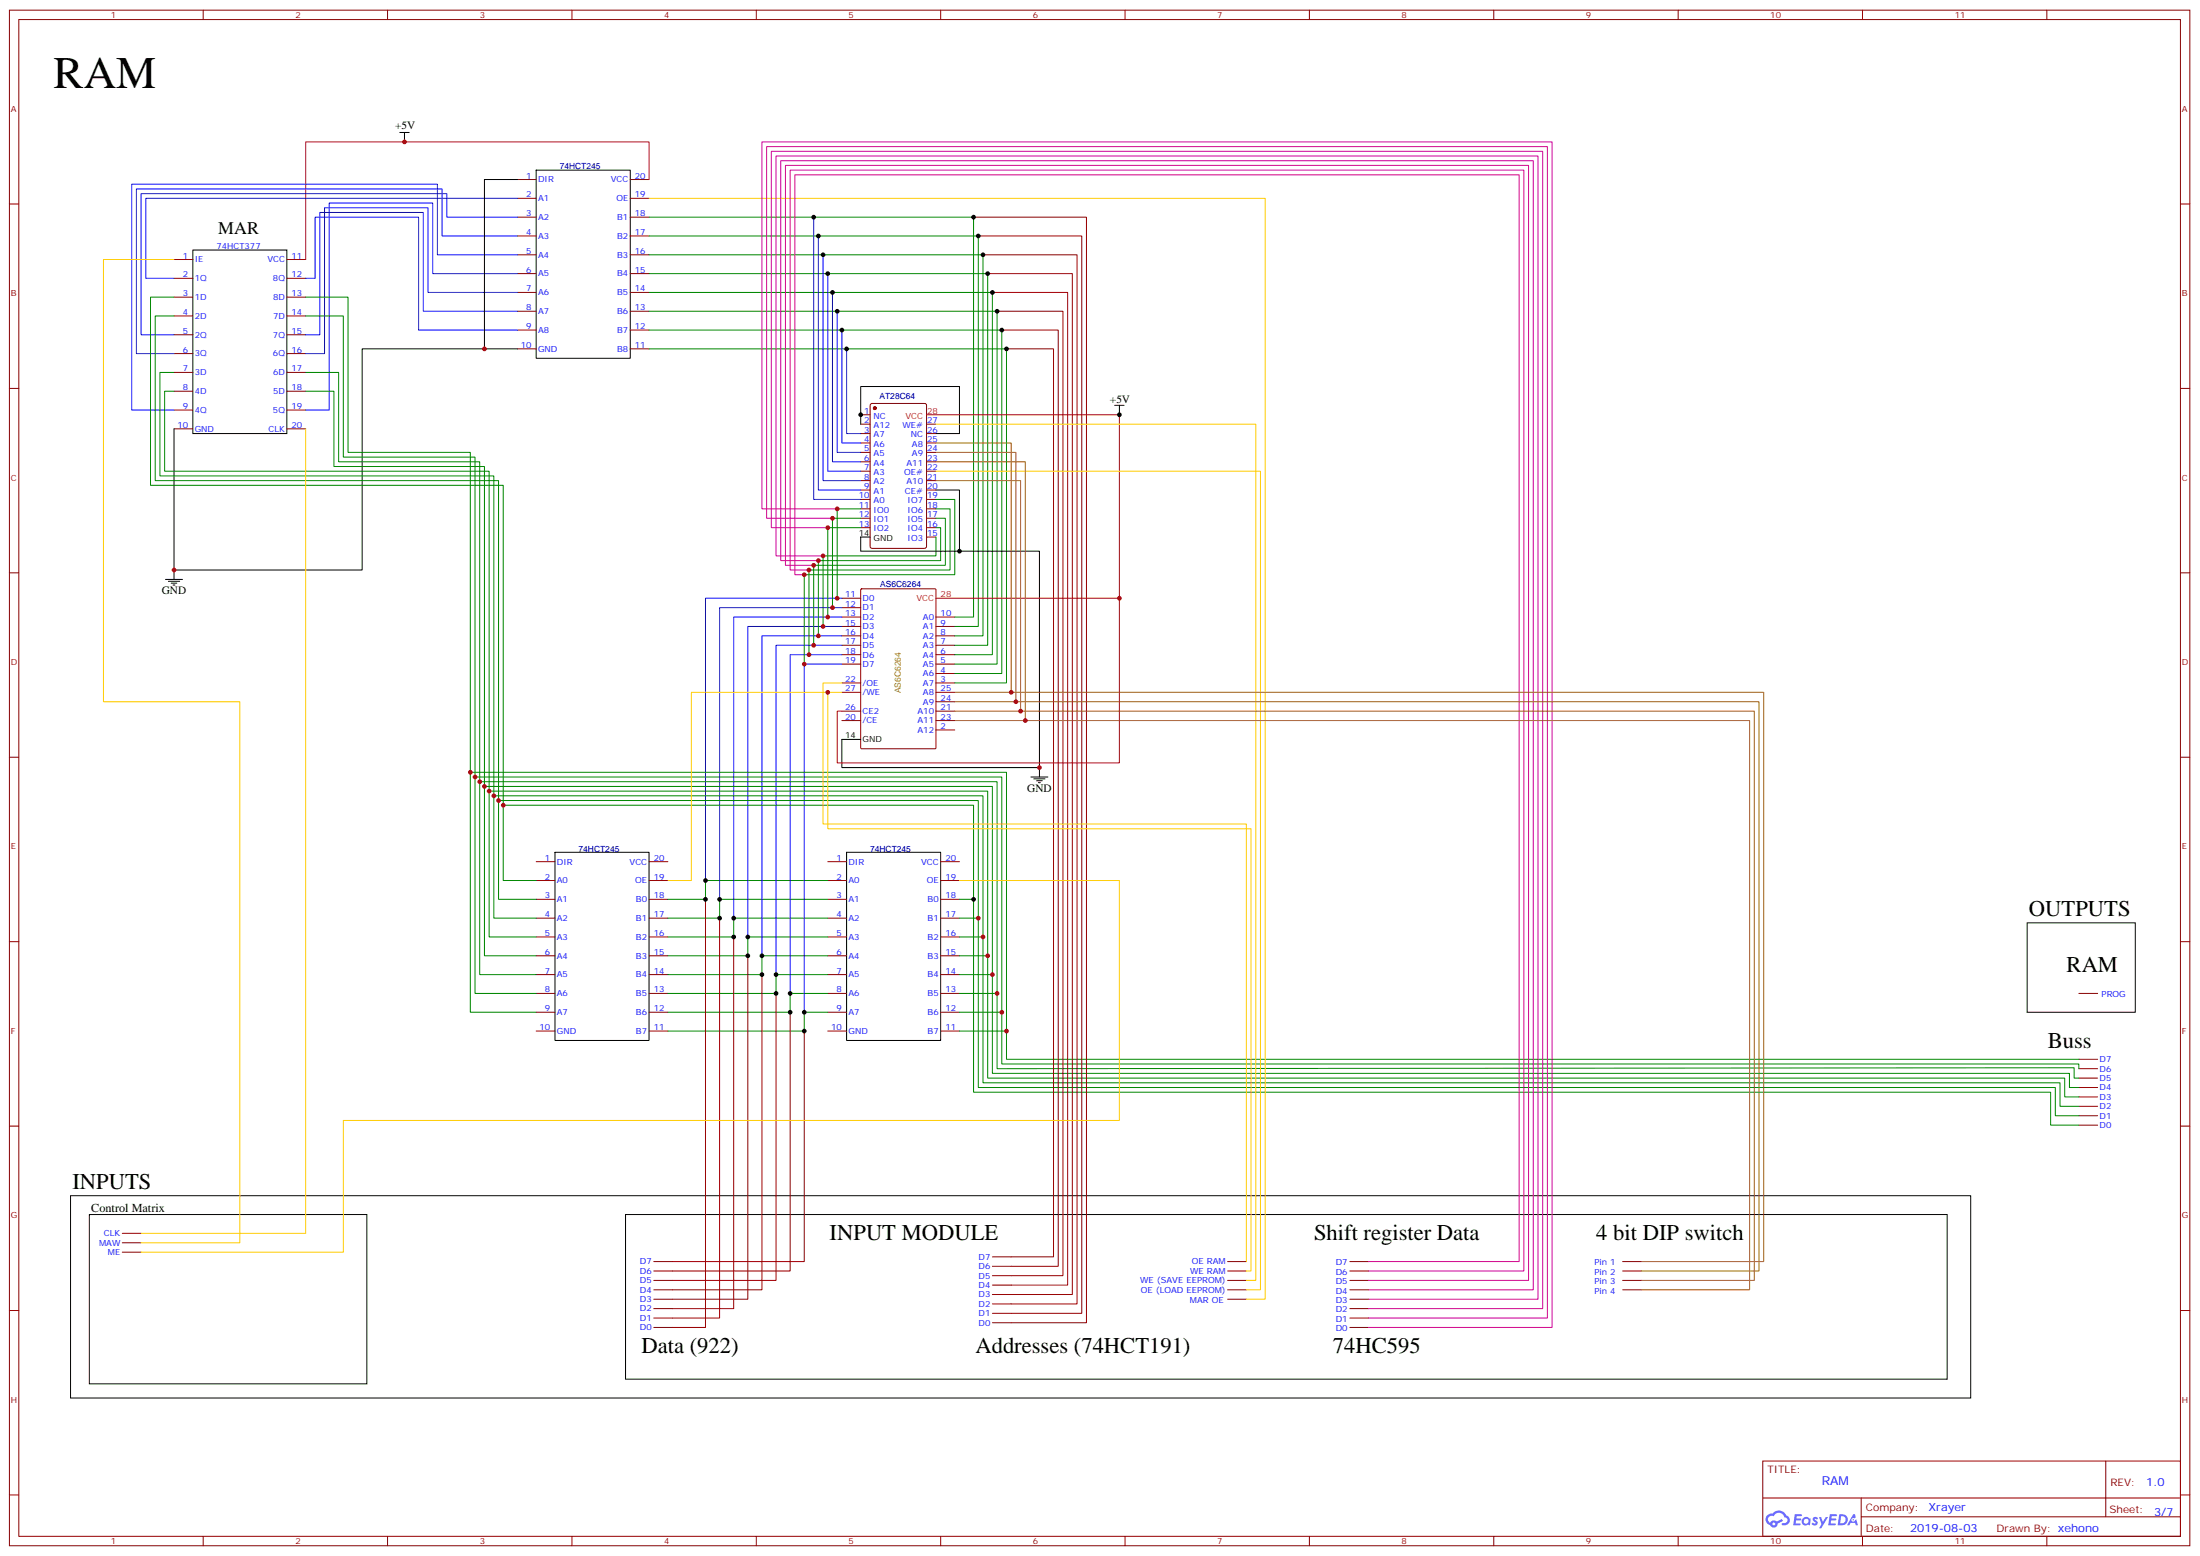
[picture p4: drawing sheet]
<svg xmlns="http://www.w3.org/2000/svg" width="825mm" height="583mm" viewBox="0 0 825 583" stroke-linecap="round" stroke-linejoin="round" font-family="sans-serif">
<path d="M760.2 346h40.6v33.5h-40.6zM26.5 448.3h712.6v75.9h-712.6zM33.5 455.4h104.1v63.5h-104.1zM234.6 455.4h495.6v61.7h-495.6z" fill="none" stroke="#000" stroke-width=".38"/>
<g fill="none" stroke="#870000" stroke-width=".38">
<path d="M3.5 3.8h817.8v575.7h-817.8zM7.1 7.3h810.6v568.7h-810.6zM76.2 3.8v3.5M145.3 3.8v3.5M214.5 3.8v3.5M283.6 3.8v3.5M352.8 3.8v3.5M421.9 3.8v3.5M491.1 3.8v3.5M560.2 3.8v3.5M629.4 3.8v3.5M698.5 3.8v3.5"/>
<path d="M767.6 3.8v3.5M3.5 76.5h3.6M817.7 76.5h3.6M3.5 145.6h3.6M817.7 145.6h3.6M3.5 214.8h3.6M817.7 214.8h3.6M3.5 283.9h3.6M817.7 283.9h3.6M3.5 353.1h3.6M817.7 353.1h3.6M3.5 422.2h3.6"/>
<path d="M817.7 422.2h3.6M3.5 491.3h3.6M817.7 491.3h3.6M661.1 547.8h156.6v28.2h-156.6zM789.7 547.8v20.9M3.5 560.5h3.6M76.2 576v3.5M145.3 576v3.5M214.5 576v3.5M283.6 576v3.5M352.8 576v3.5M421.9 576v3.5"/>
<path d="M491.1 576v3.5M560.2 576v3.5M629.4 576v3.5M661.1 561.6h156.5M698 568.7h119.6M698 561.6v14.2M698.5 576v3.5M767.6 576v3.5M817.7 560.5h3.6"/>
</g>
<g fill="#5487ff">
<path d="M680.1 569a1.22 1.22 0 0 1 1.7 .2l-.4 .6a.47 .47 0 0 0-.3-.4 .47 .47 0 0 0-.5 .2l.1 .2a1.14 1.14 0 0 1 .8 1.8 1.14 1.14 0 0 1-1.9 0l-.2-.2 .5-.6 .7 .5a.29 .29 0 0 0 .3-.3 .29 .29 0 0 0-.2-.3l-.2-.2a.95 .95 0 0 1-.4-1.5z"/>
<path d="M673.1 567.7l2.7 .2-.2 .5-1.8 .1-.1 .8h1.5l.3 .4-.3 .4h-1.6l-.2 1.1h1.7v.6l-2.6 .1z"/>
<path d="M686.2 567.7l2.7 .2-.1 .5-1.8 .1-.2 .8h1.6l.3 .4-.4 .4-1.6-.1-.1 1.2h1.7v.6l-2.6 .1z"/>
<path d="M695 567.7h.7l.3 1.3-.6 .3a.69 .69 0 0 0-1 .3 .69 .69 0 0 0 .4 .9 .69 .69 0 0 0 .9-.6l.5-.2 .6 2.2h-.8l-.2-.9h-1.8l-.5 .9h-.8z"/>
<path d="M682.2 568.8h.8l.6 1.8 1.1-1.8h.9l-2.6 4.2h-.8l.9-1.5z"/>
<path d="M689.8 567.7l-.6 4.2h1.3a2.11 2.11 0 0 0 2.5-2.1 2.11 2.11 0 0 0-2.5-2.1zM690.5 568.5a1.43 1.43 0 0 1 1.6 1.6 1.43 1.43 0 0 1-2 1.1z"/>
<path d="M676.1 569.3a1.54 1.54 0 0 0-.1 2.2 1.54 1.54 0 0 0 2.2 .1l.6 .3 .3-2.3-.6-.4a1.5 1.5 0 0 0-2.4 .1zM676.4 570.3a.94 .94 0 0 1 1.8 0 .94 .94 0 0 1-1.8 0z"/>
<path d="M662.8 568.1a2.18 2.18 0 0 0 1.1 3.7 1.44 1.44 0 0 0 1.6 .9 1.44 1.44 0 0 0 1.2-1.4l2-1.1-.5-.7-1.9 1a1.47 1.47 0 0 0-2.4 .4 1.39 1.39 0 0 1-.7-1.9 1.39 1.39 0 0 1 2-.5 2.12 2.12 0 0 1 2.2-1.3 2.12 2.12 0 0 1 1.9 1.7 1.14 1.14 0 0 1 1.1 1.4 1.14 1.14 0 0 1-1.7 .7 .43 .43 0 0 0-.5 .4 .43 .43 0 0 0 .4 .5 1.98 1.98 0 0 0 2.5-1.2 1.98 1.98 0 0 0-1.2-2.6 3.1 3.1 0 0 0-5.3-.6l-.9 .1zM664.7 571.4a.55 .55 0 0 1 1.1 0 .55 .55 0 0 1-1.1 0z"/>
<circle cx="695" cy="569.8" r=".26"/>
</g>
<g fill="none" stroke="#870000" stroke-width=".38">
<path d="M194 67.3h7.1M194 74.4h7.1M236.4 67.3h7M236.4 74.4h7M65.3 97.3h7M107.6 97.3h7.1M194 81.4h7.1M194 88.5h7.1M194 95.5h7.1M236.4 81.4h7M236.4 88.5h7M236.4 95.5h7"/>
<path d="M65.3 104.4h7M65.3 111.4h7M65.3 118.5h7M107.6 104.4h7.1M107.6 111.4h7.1M107.6 118.5h7.1M194 102.6h7.1M194 109.6h7.1M194 116.7h7.1M236.4 102.6h7M236.4 109.6h7M236.4 116.7h7"/>
<path d="M65.3 125.5h7M65.3 132.6h7M65.3 139.6h7M107.6 125.5h7.1M107.6 132.6h7.1M107.6 139.6h7.1M194 123.8h7.1M194 130.8h7.1M236.4 123.8h7M236.4 130.8h7M65.3 146.7h7M65.3 153.7h7"/>
<path d="M107.6 146.7h7.1M107.6 153.7h7.1M322.8 155.5h3.5M322.8 159h3.5M326.6 151.5l.4-.2h19.8l.6 .4 .1 53.2-.5 .6-20 .1-.6-.5-.1-53.1zM347.5 159h3.5M65.3 160.8h7M107.6 160.8h7.1M322.8 162.6h3.5M322.8 166.1h3.5M322.8 169.6h3.5M322.8 173.1h3.5"/>
<path d="M322.8 176.7h3.5M347.5 162.6h3.5M347.5 166.1h3.5M347.5 169.6h3.5M347.5 173.1h3.5M347.5 176.7h3.5M322.8 180.2h3.5M322.8 183.7h3.5M322.8 187.3h3.5M322.8 190.8h3.5M322.8 194.3h3.5M322.8 197.8h3.5"/>
<path d="M347.5 180.2h3.5M347.5 183.7h3.5M347.5 187.3h3.5M347.5 190.8h3.5M347.5 194.3h3.5M347.5 197.8h3.5M347.5 201.4h3.5M315.7 238.4h7.1M315.7 234.9h7.1M315.7 231.4h7.1M315.7 224.3h7.1M315.7 227.8h7.1"/>
<path d="M322.8 220.9h28.2v59.5l-.2 .3h-27.7l-.3-.2zM351 238.4h7.1M351 234.9h7.1M351 231.4h7.1M315.7 256h7.1M315.7 249h7.1M315.7 245.5h7.1M315.7 241.9h7.1M315.7 259.6h7.1M351 256h7.1M351 252.5h7.1M351 249h7.1"/>
<path d="M351 245.5h7.1M351 241.9h7.1M351 259.6h7.1M315.7 270.2h7.1M315.7 266.6h7.1M351 273.7h7.1M351 270.2h7.1M351 266.6h7.1M351 263.1h7.1M201.1 323.1h7M201.1 330.1h7M201.1 337.2h7"/>
<path d="M243.4 323.1h7.1M243.4 330.1h7.1M243.4 337.2h7.1M310.4 323.1h7.1M310.4 330.1h7.1M310.4 337.2h7.1M352.8 323.1h7M352.8 330.1h7M352.8 337.2h7M201.1 344.2h7M201.1 351.3h7M201.1 358.4h7"/>
<path d="M243.4 344.2h7.1M243.4 351.3h7.1M243.4 358.4h7.1M310.4 344.2h7.1M310.4 351.3h7.1M310.4 358.4h7.1M352.8 344.2h7M352.8 351.3h7M352.8 358.4h7M201.1 365.4h7M201.1 372.5h7M201.1 379.5h7"/>
<path d="M243.4 365.4h7.1M243.4 372.5h7.1M243.4 379.5h7.1M310.4 365.4h7.1M310.4 372.5h7.1M310.4 379.5h7.1M352.8 365.4h7M352.8 372.5h7M352.8 379.5h7M779.6 372.5h7.1M201.1 386.6h7M243.4 386.6h7.1"/>
<path d="M310.4 386.6h7.1M352.8 386.6h7M779.6 397.2h7.1M779.6 400.7h7.1M779.6 404.2h7.1M779.6 407.7h7.1M779.6 411.3h7.1M779.6 414.8h7.1M779.6 418.3h7.1M779.6 421.9h7.1M45.9 462.4h7M45.9 465.9h7"/>
<path d="M45.9 469.5h7M245.2 476.5h7M245.2 473h7M372.2 471.2h7M372.2 478.3h7M372.2 474.8h7M460.4 476.5h7M460.4 473h7M506.2 476.5h7.1M506.2 473h7.1M608.5 476.5h7.1M608.5 473h7.1"/>
<path d="M245.2 480.1h7M245.2 483.6h7M245.2 487.1h7M245.2 490.6h7M245.2 494.2h7M245.2 497.7h7M372.2 495.9h7M372.2 492.4h7M372.2 488.9h7M372.2 485.4h7M372.2 481.8h7M460.4 480.1h7"/>
<path d="M460.4 483.6h7M460.4 487.1h7M506.2 480.1h7.1M506.2 483.6h7.1M506.2 487.1h7.1M506.2 490.6h7.1M506.2 494.2h7.1M506.2 497.7h7.1M608.5 480.1h7.1M608.5 483.6h7.1"/>
</g>
<g fill="none" stroke="#000" stroke-width=".38">
<path d="M149.9 49.7h3.6M151.7 49.7v3.5M194 67.3h-12.3v63.5M201.1 63.8h35.3v70.5h-35.3zM72.3 93.8h35.3v68.8h-35.3zM194 130.8h-58.2v82.9h-70.5v-52.9M322.8 159v-14.1h37v17.7h-8.8M418 152h3.6M419.8 152v3.5M351 183.7h8.8v23h-37v-5.3h3.5M62.1 217.2h6.3M63.1 217.9h4.3"/>
<path d="M64.2 218.7h2.1M64.9 219.4h.7M65.3 213.7v3.5M359.8 206.7h30v81.1h-74.1v-10.6h7.1M386.6 291.3h6.4M387.7 292h4.2M388.8 292.7h2.1M389.5 293.4h.7M389.8 287.8v3.5M208.1 319.5h35.3v70.6h-35.3zM317.5 319.5h35.3v70.6h-35.3z"/>
</g>
<path d="M243.4 67.3v-14.1h-128.7v44.1M347.5 155.5h72.3v68.8M351 224.3h68.8v61.7h-105.8v-19.4h1.7" fill="none" stroke="#f00" stroke-width=".38"/>
<circle cx="328.1" cy="153" r=".53" fill="#870000" stroke="#870000" stroke-width=".38"/>
<g fill="none" stroke="#008700" stroke-width=".38">
<path d="M243.4 81.4h121.7v150h-7M243.4 88.5h123.5v146.4h-8.8M243.4 95.5h125.3v142.9h-10.6M65.3 111.4h-8.9v70.6h132.3v119.9M65.3 118.5h-7.1v61.7h128.8v119.9M114.7 118.5h14.1v52.9h49.4v119.9M114.7 111.4h15.8v58.2h45.9v120M243.4 102.6h127v139.3h-12.3M243.4 109.6h128.8v135.9h-14.1M243.4 116.7h130.5v132.3h-15.8M65.3 139.6h-5.3v38.8h125.2v120M114.7 139.6h12.3v33.5h52.9v120"/>
<path d="M243.4 123.8h132.3v128.7h-17.6M243.4 130.8h134.1v125.2h-19.4M65.3 146.7h-3.6v30h121.7v119.9M114.7 146.7h10.5v28.2h56.5v120M322.8 190.8h-8.8v33.5M322.8 194.3h-10.6v33.5M322.8 197.8h-12.4v33.6M351 197.8h1.8v12.4h-45.9v28.2M351 194.3h3.5v17.6h-49.3v30M351 190.8h5.3v22.9h-52.9v31.8M351 187.3h7.1v28.2h-56.5v33.5M351 201.4v7h-42.3v26.5"/>
<path d="M201.1 337.2h-14.1v-37.1h179.9v44.1M201.1 330.1h-12.4v-28.2h176.4v35.3M310.4 330.1h-45.8v7.1h-14.1M310.4 337.2h-40.5v7h-19.4M359.8 337.2h5.3v72.3h404v12.4h10.5M201.1 358.4h-19.4v-63.5h190.5v70.5M201.1 351.3h-17.7v-54.7h187v61.8M201.1 344.2h-15.9v-45.8h183.5v52.9M310.4 344.2h-35.2v7.1h-24.7M310.4 351.3h-29.9v7.1h-30M310.4 358.4h-24.6v7h-35.3M359.8 344.2h7.1v63.5h403.9v10.6h8.8"/>
<path d="M359.8 351.3h8.9v54.7h403.9v8.8h7M359.8 358.4h10.6v45.8h403.9v7.1h5.3M201.1 379.5h-24.7v-89.9h201.1v97M201.1 372.5h-22.9v-81.2h197.5v88.2M201.1 365.4h-21.2v-72.3h194v79.4M310.4 365.4h-19.4v7.1h-40.5M310.4 372.5h-14.1v7h-45.8M310.4 379.5h-8.8v7.1h-51.1M359.8 379.5h15.9v19.4h403.9v1.8M359.8 372.5h14.1v28.2l404-.4v3.9h1.7M359.8 365.4h12.4v37h403.9v5.3h3.5M359.8 386.6h17.7v10.6h402.1"/>
</g>
<g fill="none" stroke="#00f" stroke-width=".38">
<path d="M194 74.4h-139.3v30h10.6M194 81.4h-26.4v-8.8h-114.7v52.9h12.4M194 88.5h-28.2v-17.7h-114.6v61.8h14.1M194 95.5h-30v-26.4h-114.6v84.6h15.9M305.2 81.4v105.9h17.6M306.9 88.5v95.2h15.9M308.7 95.5v84.7h14.1M114.7 104.4h3.5v-23h38.8v42.4h37M194 102.6h-31.7v-26.5h-38.8v77.6h-8.8M194 109.6h-33.5v-31.7h-38.8v54.7h-7M194 116.7h-35.3v-37h-38.8v45.8h-5.2M310.4 102.6v74.1h12.4"/>
<path d="M312.2 109.6v63.5h10.6M314 116.7v52.9h8.8M315.7 123.8v42.3h7.1M317.5 130.8v31.8h5.3M315.7 224.3h-51.1v105.8M315.7 227.8h-45.8v109.4M315.7 231.4h-40.5v112.8M315.7 234.9h-35.2v116.4M315.7 238.4h-29.9v120M315.7 241.9h-24.7v123.5M315.7 245.5h-19.4v127M315.7 249h-14.1v130.5"/>
</g>
<g fill="none" stroke="#900" stroke-width=".38">
<path d="M365.1 81.4h42.4v414.5h-28.3M366.9 88.5h38.8v403.9h-26.5M368.7 95.5h35.2v393.4h-24.7M370.4 102.6h31.8v382.8h-23M372.2 109.6h28.2v372.2h-21.2M373.9 116.7h24.7v361.6h-19.4M375.7 123.8h21.2v351h-17.7M377.5 130.8h17.6v340.4h-15.9M264.6 337.2v160.5h-12.4M269.9 344.2v150h-17.7M275.2 351.3v139.3h-23M280.5 358.4v128.7h-28.3"/>
<path d="M285.8 365.4v118.2h-33.6M291 372.5v107.6h-38.8M296.3 379.5v97h-44.1M301.6 386.6v86.4h-49.4"/>
</g>
<path d="M243.4 74.4h231.1v412.7h-7.1M65.3 97.3h-26.5v165.8h51.2v202.8h-37.1M351 159h120v321.1h-3.6M114.7 160.8v301.6h-61.8M351 176.7h121.7v306.9h-5.3M310.4 259.6v51.1h158.8v165.8h-1.8M315.7 259.6h-56.4v70.5h-8.8M315.7 256h-7v53h158.7v164M359.8 330.1h60v90h-291v49.4h-75.9" fill="none" stroke="#fc0" stroke-width=".38"/>
<path d="M310.4 197.8h-21.1v-141.1h289.3v433.9h-65.3M312.2 194.3h-24.7v-139.3h292.8v439.2h-67M314 190.8h-28.2v-137.6h296.3v444.5h-68.8M301.6 215.5h-3.5v-150h271.6v407.5h-56.4M303.4 213.7h-7.1v-149.9h275.2v412.7h-58.2M305.2 211.9h-10.6v-149.9h278.7v418.1h-60M306.9 210.2h-14.1v-149.9h282.2v423.3h-61.7M308.7 208.4h-17.7v-149.9h285.8v428.6h-63.5" fill="none" stroke="#c09" stroke-width=".38"/>
<path d="M351 166.1h28.2v93.5h-21.1M351 169.6h30v93.5h-22.9M351 173.1h33.5v97.1h-26.4M351 180.2h31.8v86.4h-24.7M379.2 259.6h282.3v213.4h-45.9M381 263.1h278.7v213.4h-44.1M382.8 266.6h275.1v213.5h-42.3M384.5 270.2h271.7v213.4h-40.6" fill="none" stroke="#960" stroke-width=".38"/>
<g fill="#c00">
<circle cx="384.5" cy="270.2" r=".88"/>
<circle cx="381" cy="263.1" r=".88"/>
<circle cx="389.8" cy="287.8" r=".88"/>
<circle cx="310.4" cy="259.6" r=".88"/>
<circle cx="314" cy="190.8" r=".88"/>
<circle cx="312.2" cy="194.3" r=".88"/>
<circle cx="310.4" cy="197.8" r=".88"/>
<circle cx="308.7" cy="208.4" r=".88"/>
<circle cx="306.9" cy="210.2" r=".88"/>
<circle cx="305.2" cy="211.9" r=".88"/>
<circle cx="303.4" cy="213.7" r=".88"/>
<circle cx="301.6" cy="215.5" r=".88"/>
</g>
<g fill="#000">
<circle cx="308.7" cy="95.5" r=".88"/>
<circle cx="365.1" cy="81.4" r=".88"/>
<circle cx="312.2" cy="109.6" r=".88"/>
<circle cx="315.7" cy="123.8" r=".88"/>
<circle cx="322.8" cy="155.5" r=".88"/>
<circle cx="264.6" cy="337.2" r=".88"/>
<circle cx="269.9" cy="344.2" r=".88"/>
<circle cx="275.2" cy="351.3" r=".88"/>
<circle cx="280.5" cy="358.4" r=".88"/>
<circle cx="285.8" cy="365.4" r=".88"/>
<circle cx="291" cy="372.5" r=".88"/>
<circle cx="296.3" cy="379.5" r=".88"/>
<circle cx="301.6" cy="386.6" r=".88"/>
</g>
<g fill="#c00">
<circle cx="303.4" cy="245.5" r=".88"/>
<circle cx="181.7" cy="130.8" r=".88"/>
</g>
<g fill="#000">
<circle cx="366.9" cy="88.5" r=".88"/>
<circle cx="370.4" cy="102.6" r=".88"/>
<circle cx="373.9" cy="116.7" r=".88"/>
<circle cx="377.5" cy="130.8" r=".88"/>
</g>
<g fill="#c00">
<circle cx="366.9" cy="344.2" r=".88"/>
<circle cx="368.7" cy="351.3" r=".88"/>
<circle cx="370.4" cy="358.4" r=".88"/>
<circle cx="372.2" cy="365.4" r=".88"/>
<circle cx="373.9" cy="372.5" r=".88"/>
<circle cx="375.7" cy="379.5" r=".88"/>
<circle cx="377.5" cy="386.6" r=".88"/>
<circle cx="185.2" cy="298.4" r=".88"/>
<circle cx="188.7" cy="301.9" r=".88"/>
<circle cx="151.7" cy="53.2" r=".88"/>
<circle cx="65.3" cy="213.7" r=".88"/>
<circle cx="187" cy="300.1" r=".88"/>
<circle cx="183.4" cy="296.6" r=".88"/>
<circle cx="181.7" cy="294.9" r=".88"/>
<circle cx="179.9" cy="293.1" r=".88"/>
<circle cx="178.2" cy="291.3" r=".88"/>
<circle cx="176.4" cy="289.6" r=".88"/>
</g>
<g fill="#000">
<circle cx="368.7" cy="95.5" r=".88"/>
<circle cx="372.2" cy="109.6" r=".88"/>
<circle cx="375.7" cy="123.8" r=".88"/>
<circle cx="264.6" cy="330.1" r=".88"/>
<circle cx="269.9" cy="337.2" r=".88"/>
<circle cx="365.1" cy="337.2" r=".88"/>
<circle cx="275.2" cy="344.2" r=".88"/>
<circle cx="280.5" cy="351.3" r=".88"/>
<circle cx="285.8" cy="358.4" r=".88"/>
<circle cx="291" cy="365.4" r=".88"/>
<circle cx="296.3" cy="372.5" r=".88"/>
<circle cx="301.6" cy="379.5" r=".88"/>
</g>
<g fill="#c00">
<circle cx="308.7" cy="234.9" r=".88"/>
<circle cx="310.4" cy="231.4" r=".88"/>
<circle cx="312.2" cy="227.8" r=".88"/>
<circle cx="306.9" cy="238.4" r=".88"/>
<circle cx="305.2" cy="241.9" r=".88"/>
<circle cx="419.8" cy="224.3" r=".88"/>
<circle cx="301.6" cy="249" r=".88"/>
<circle cx="314" cy="224.3" r=".88"/>
</g>
<g fill="#000">
<circle cx="305.2" cy="81.4" r=".88"/>
<circle cx="306.9" cy="88.5" r=".88"/>
<circle cx="310.4" cy="102.6" r=".88"/>
<circle cx="314" cy="116.7" r=".88"/>
<circle cx="317.5" cy="130.8" r=".88"/>
<circle cx="419.8" cy="155.5" r=".88"/>
<circle cx="359.8" cy="206.7" r=".88"/>
</g>
<g fill="#c00">
<circle cx="379.2" cy="259.6" r=".88"/>
<circle cx="382.8" cy="266.6" r=".88"/>
</g>
<text font-size="16.9" x="20.1" y="32.9">RAM</text>
<g font-size="8.5">
<text x="760.9" y="343.4">OUTPUTS</text>
<text x="775.1" y="364.5">RAM</text>
<text x="768" y="392.7">Buss</text>
<text x="27.2" y="445.7">INPUTS</text>
<text x="311.1" y="465.1">INPUT MODULE</text>
<text x="492.8" y="465.1">Shift register Data</text>
<text x="598.7" y="465.1">4 bit DIP switch</text>
<text x="240.6" y="507.4">Data (922)</text>
<text x="365.8" y="507.4">Addresses (74HCT191)</text>
<text x="499.9" y="507.4">74HC595</text>
</g>
<text font-size="6.7" x="81.8" y="87.6">MAR</text>
<text font-size="4.6" x="34.2" y="454.5">Control Matrix</text>
<text font-size="4.6" fill="#00f" x="683.2" y="556.8">RAM</text>
<g font-size="4.2">
<text x="148.2" y="48.5">+5V</text>
<text x="416.3" y="151.3">+5V</text>
<text x="60.7" y="222.9">GND</text>
<text x="385.2" y="297">GND</text>
</g>
<g font-size="4.2" fill="#00f">
<text x="804.9" y="557.1">1.0</text>
<text x="723.3" y="566.6">Xrayer</text>
<text x="807.9" y="568.3">3/7</text>
<text x="716.4" y="574.4">2019-08-03</text>
</g>
<g font-size="3.9" fill="#800">
<text x="662.9" y="552.4">TITLE:</text>
<text x="791.5" y="557.1">REV:</text>
<text x="699.8" y="566.6">Company:</text>
<text x="791.1" y="567.2">Sheet:</text>
<text x="699.8" y="574.3">Date:</text>
<text x="748.8" y="574.3">Drawn By: xehono</text>
</g>
<g font-size="3.2" fill="#800">
<text x="41.6" y="6.8">1</text>
<text x="110.8" y="6.8">2</text>
<text x="179.9" y="6.8">3</text>
<text x="249.1" y="6.8">4</text>
<text x="318.2" y="6.8">5</text>
<text x="387.3" y="6.8">6</text>
<text x="456.5" y="6.8">7</text>
<text x="525.6" y="6.8">8</text>
<text x="594.8" y="6.8">9</text>
<text x="663.9" y="6.8">10</text>
<text x="733.1" y="6.8">11</text>
<text x="4.1" y="41.9">A</text>
<text x="818.3" y="41.9">A</text>
<text x="4.1" y="111.1">B</text>
<text x="818.3" y="111.1">B</text>
<text x="4.1" y="180.2">C</text>
<text x="818.3" y="180.2">C</text>
<text x="4.1" y="249.3">D</text>
<text x="818.3" y="249.3">D</text>
<text x="4.1" y="318.5">E</text>
<text x="818.3" y="318.5">E</text>
<text x="4.1" y="387.6">F</text>
<text x="818.3" y="387.6">F</text>
<text x="4.1" y="456.8">G</text>
<text x="818.3" y="456.8">G</text>
<text x="4.1" y="525.9">H</text>
<text x="818.3" y="525.9">H</text>
<text x="41.6" y="579">1</text>
<text x="110.8" y="579">2</text>
<text x="179.9" y="579">3</text>
<text x="249.1" y="579">4</text>
<text x="318.2" y="579">5</text>
<text x="387.3" y="579">6</text>
<text x="456.5" y="579">7</text>
<text x="525.6" y="579">8</text>
<text x="594.8" y="579">9</text>
<text x="663.9" y="579">10</text>
<text x="733.1" y="579">11</text>
</g>
<g font-size="3.2" fill="#000080">
<text x="209.9" y="63.5">74HCT245</text>
<text x="329.8" y="149.7">AT28C64</text>
<text x="330.1" y="220.3">AS6C6264</text>
<text x="217" y="319.3">74HCT245</text>
<text x="326.3" y="319.3">74HCT245</text>
</g>
<g font-size="3.2" fill="#00f">
<text x="197.3" y="67">1</text>
<text x="201.8" y="68.4">DIR</text>
<text x="229.1" y="68.4">VCC</text>
<text x="238.1" y="67">20</text>
<text x="197.3" y="74">2</text>
<text x="201.8" y="75.4">A1</text>
<text x="231.2" y="75.4">OE</text>
<text x="238.1" y="74">19</text>
<text x="197.3" y="81.1">3</text>
<text x="201.8" y="82.5">A2</text>
<text x="231.5" y="82.5">B1</text>
<text x="238.1" y="81.1">18</text>
<text x="197.3" y="88.1">4</text>
<text x="201.8" y="89.5">A3</text>
<text x="231.5" y="89.5">B2</text>
<text x="238.1" y="88.1">17</text>
<text x="81.1" y="93.3">74HCT377</text>
<text x="197.3" y="95.2">5</text>
<text x="238.1" y="95.2">16</text>
<text x="68.5" y="96.9">1</text>
<text x="73" y="98.4">IE</text>
<text x="100.3" y="98.4">VCC</text>
<text x="109.4" y="96.9">11</text>
<text x="201.8" y="96.6">A4</text>
<text x="231.5" y="96.6">B3</text>
<text x="68.5" y="104">2</text>
<text x="73" y="105.4">1Q</text>
<text x="102.4" y="105.4">8Q</text>
<text x="109.4" y="104">12</text>
<text x="197.3" y="102.2">6</text>
<text x="201.8" y="103.6">A5</text>
<text x="231.5" y="103.6">B4</text>
<text x="238.1" y="102.2">15</text>
<text x="68.5" y="111.1">3</text>
<text x="73" y="112.5">1D</text>
<text x="102.4" y="112.5">8D</text>
<text x="109.4" y="111.1">13</text>
<text x="197.3" y="109.3">7</text>
<text x="201.8" y="110.7">A6</text>
<text x="231.5" y="110.7">B5</text>
<text x="238.1" y="109.3">14</text>
<text x="68.5" y="118.1">4</text>
<text x="73" y="119.5">2D</text>
<text x="102.4" y="119.5">7D</text>
<text x="109.4" y="118.1">14</text>
<text x="197.3" y="116.3">8</text>
<text x="201.8" y="117.8">A7</text>
<text x="231.5" y="117.8">B6</text>
<text x="238.1" y="116.3">13</text>
<text x="68.5" y="125.2">5</text>
<text x="109.4" y="125.2">15</text>
<text x="197.3" y="123.4">9</text>
<text x="201.8" y="124.8">A8</text>
<text x="231.5" y="124.8">B7</text>
<text x="238.1" y="123.4">12</text>
<text x="73" y="126.6">2Q</text>
<text x="102.4" y="126.6">7Q</text>
<text x="195.3" y="130.5">10</text>
<text x="201.8" y="131.9">GND</text>
<text x="231.5" y="131.9">B8</text>
<text x="238.1" y="130.5">11</text>
<text x="68.5" y="132.2">6</text>
<text x="73" y="133.6">3Q</text>
<text x="102.4" y="133.6">6Q</text>
<text x="109.4" y="132.2">16</text>
<text x="68.5" y="139.3">7</text>
<text x="73" y="140.7">3D</text>
<text x="102.4" y="140.7">6D</text>
<text x="109.4" y="139.3">17</text>
<text x="68.5" y="146.3">8</text>
<text x="73" y="147.7">4D</text>
<text x="102.4" y="147.7">5D</text>
<text x="109.4" y="146.3">18</text>
<text x="68.5" y="153.4">9</text>
<text x="73" y="154.8">4Q</text>
<text x="102.4" y="154.8">5Q</text>
<text x="109.4" y="153.4">19</text>
<text x="324.1" y="155.2">1</text>
<text x="66.5" y="160.4">10</text>
<text x="73" y="161.9">GND</text>
<text x="100.7" y="161.9">CLK</text>
<text x="109.4" y="160.4">20</text>
<text x="324.1" y="158.7">2</text>
<text x="327.6" y="156.9">NC</text>
<text x="327.6" y="160.4">A12</text>
<text x="338.4" y="160.4">WE#</text>
<text x="347.7" y="158.7">27</text>
<text x="324.1" y="162.2">3</text>
<text x="324.1" y="165.7">4</text>
<text x="327.6" y="164">A7</text>
<text x="327.6" y="167.5">A6</text>
<text x="341.6" y="164">NC</text>
<text x="342" y="167.5">A8</text>
<text x="347.7" y="165.7">25</text>
<text x="347.7" y="162.2">26</text>
<text x="324.1" y="169.3">5</text>
<text x="324.1" y="172.8">6</text>
<text x="327.6" y="171">A5</text>
<text x="342" y="171">A9</text>
<text x="347.7" y="172.8">23</text>
<text x="347.7" y="169.3">24</text>
<text x="324.1" y="176.3">7</text>
<text x="324.1" y="179.8">8</text>
<text x="327.6" y="174.6">A4</text>
<text x="327.6" y="178.1">A3</text>
<text x="339.1" y="178.1">OE#</text>
<text x="340" y="174.6">A11</text>
<text x="347.7" y="179.8">21</text>
<text x="347.7" y="176.3">22</text>
<text x="324.1" y="183.4">9</text>
<text x="327.6" y="181.6">A2</text>
<text x="327.6" y="185.1">A1</text>
<text x="339.4" y="185.1">CE#</text>
<text x="340" y="181.6">A10</text>
<text x="347.7" y="183.4">20</text>
<text x="322.1" y="186.9">10</text>
<text x="322.1" y="190.4">11</text>
<text x="327.6" y="188.7">A0</text>
<text x="340.3" y="188.7">IO7</text>
<text x="347.7" y="190.4">18</text>
<text x="347.7" y="186.9">19</text>
<text x="322.1" y="194">12</text>
<text x="322.1" y="197.5">13</text>
<text x="327.6" y="192.2">IO0</text>
<text x="327.6" y="195.7">IO1</text>
<text x="340.3" y="195.7">IO5</text>
<text x="340.3" y="192.2">IO6</text>
<text x="347.7" y="197.5">16</text>
<text x="347.7" y="194">17</text>
<text x="327.6" y="199.2">IO2</text>
<text x="340.3" y="202.8">IO3</text>
<text x="340.3" y="199.2">IO4</text>
<text x="347.7" y="201">15</text>
<text x="317" y="223.9">11</text>
<text x="317" y="227.5">12</text>
<text x="323.5" y="225.4">D0</text>
<text x="317" y="231">13</text>
<text x="323.5" y="228.9">D1</text>
<text x="323.5" y="232.4">D2</text>
<text x="346.1" y="232.4">A0</text>
<text x="352.8" y="231">10</text>
<text x="317" y="234.5">15</text>
<text x="317" y="238.1">16</text>
<text x="323.5" y="235.9">D3</text>
<text x="323.5" y="239.5">D4</text>
<text x="346.1" y="239.5">A2</text>
<text x="346.1" y="235.9">A1</text>
<text x="352.8" y="238.1">8</text>
<text x="352.8" y="234.5">9</text>
<text x="317" y="241.6">17</text>
<text x="317" y="245.1">18</text>
<text x="323.5" y="243">D5</text>
<text x="346.1" y="243">A3</text>
<text x="352.8" y="245.1">6</text>
<text x="352.8" y="241.6">7</text>
<text x="317" y="248.6">19</text>
<text x="323.5" y="246.5">D6</text>
<text x="323.5" y="250">D7</text>
<text x="346.1" y="250">A5</text>
<text x="346.1" y="246.5">A4</text>
<text x="352.8" y="248.6">5</text>
<text x="317" y="255.7">22</text>
<text x="323.5" y="257.1">/OE</text>
<text x="346.1" y="257.1">A7</text>
<text x="346.1" y="253.6">A6</text>
<text x="352.8" y="255.7">3</text>
<text x="352.8" y="252.2">4</text>
<text x="317" y="259.2">27</text>
<text x="323.5" y="260.6">/WE</text>
<text x="346.1" y="260.6">A8</text>
<text x="352.8" y="262.7">24</text>
<text x="352.8" y="259.2">25</text>
<text x="317" y="269.8">20</text>
<text x="317" y="266.3">26</text>
<text x="323.5" y="267.7">CE2</text>
<text x="344.1" y="267.7">A10</text>
<text x="346.1" y="264.2">A9</text>
<text x="352.8" y="266.3">21</text>
<text x="352.8" y="269.8">23</text>
<text x="323.5" y="271.2">/CE</text>
<text x="344.1" y="274.7">A12</text>
<text x="344.1" y="271.2">A11</text>
<text x="352.8" y="273.3">2</text>
<text x="204.4" y="322.7">1</text>
<text x="245.2" y="322.7">20</text>
<text x="313.7" y="322.7">1</text>
<text x="354.5" y="322.7">20</text>
<text x="204.4" y="329.8">2</text>
<text x="208.8" y="324.1">DIR</text>
<text x="236.1" y="324.1">VCC</text>
<text x="245.2" y="329.8">19</text>
<text x="313.7" y="329.8">2</text>
<text x="318.2" y="324.1">DIR</text>
<text x="345.5" y="324.1">VCC</text>
<text x="354.5" y="329.8">19</text>
<text x="208.8" y="331.2">A0</text>
<text x="238.2" y="331.2">OE</text>
<text x="318.2" y="331.2">A0</text>
<text x="347.6" y="331.2">OE</text>
<text x="204.4" y="336.8">3</text>
<text x="208.8" y="338.2">A1</text>
<text x="238.5" y="338.2">B0</text>
<text x="245.2" y="336.8">18</text>
<text x="313.7" y="336.8">3</text>
<text x="318.2" y="338.2">A1</text>
<text x="347.9" y="338.2">B0</text>
<text x="354.5" y="336.8">18</text>
<text x="204.4" y="343.9">4</text>
<text x="208.8" y="345.3">A2</text>
<text x="238.5" y="345.3">B1</text>
<text x="245.2" y="343.9">17</text>
<text x="313.7" y="343.9">4</text>
<text x="318.2" y="345.3">A2</text>
<text x="347.9" y="345.3">B1</text>
<text x="354.5" y="343.9">17</text>
<text x="204.4" y="350.9">5</text>
<text x="208.8" y="352.4">A3</text>
<text x="238.5" y="352.4">B2</text>
<text x="245.2" y="350.9">16</text>
<text x="313.7" y="350.9">5</text>
<text x="318.2" y="352.4">A3</text>
<text x="347.9" y="352.4">B2</text>
<text x="354.5" y="350.9">16</text>
<text x="204.4" y="358">6</text>
<text x="208.8" y="359.4">A4</text>
<text x="238.5" y="359.4">B3</text>
<text x="245.2" y="358">15</text>
<text x="313.7" y="358">6</text>
<text x="318.2" y="359.4">A4</text>
<text x="347.9" y="359.4">B3</text>
<text x="354.5" y="358">15</text>
<text x="204.4" y="365.1">7</text>
<text x="245.2" y="365.1">14</text>
<text x="313.7" y="365.1">7</text>
<text x="354.5" y="365.1">14</text>
<text x="208.8" y="366.5">A5</text>
<text x="238.5" y="366.5">B4</text>
<text x="318.2" y="366.5">A5</text>
<text x="347.9" y="366.5">B4</text>
<text x="204.4" y="372.1">8</text>
<text x="208.8" y="373.5">A6</text>
<text x="238.5" y="373.5">B5</text>
<text x="245.2" y="372.1">13</text>
<text x="313.7" y="372.1">8</text>
<text x="318.2" y="373.5">A6</text>
<text x="347.9" y="373.5">B5</text>
<text x="354.5" y="372.1">13</text>
<text x="788.2" y="373.9">PROG</text>
<text x="204.4" y="379.2">9</text>
<text x="208.8" y="380.6">A7</text>
<text x="238.5" y="380.6">B6</text>
<text x="245.2" y="379.2">12</text>
<text x="313.7" y="379.2">9</text>
<text x="318.2" y="380.6">A7</text>
<text x="347.9" y="380.6">B6</text>
<text x="354.5" y="379.2">12</text>
<text x="202.3" y="386.2">10</text>
<text x="208.8" y="387.6">GND</text>
<text x="238.5" y="387.6">B7</text>
<text x="245.2" y="386.2">11</text>
<text x="311.7" y="386.2">10</text>
<text x="318.2" y="387.6">GND</text>
<text x="347.9" y="387.6">B7</text>
<text x="354.5" y="386.2">11</text>
<text x="787.4" y="398.2">D7</text>
<text x="787.4" y="401.7">D6</text>
<text x="787.4" y="405.3">D5</text>
<text x="787.4" y="408.8">D4</text>
<text x="787.4" y="412.3">D3</text>
<text x="787.4" y="415.9">D2</text>
<text x="787.4" y="419.4">D1</text>
<text x="787.4" y="422.9">D0</text>
<text x="37.2" y="467">MAW</text>
<text x="39" y="463.5">CLK</text>
<text x="40.5" y="470.5">ME</text>
<text x="367" y="472.3">D7</text>
<text x="240" y="477.6">D6</text>
<text x="240" y="474.1">D7</text>
<text x="367" y="479.4">D5</text>
<text x="367" y="475.8">D6</text>
<text x="446.4" y="477.6">WE RAM</text>
<text x="447" y="474.1">OE RAM</text>
<text x="500.9" y="474.4">D7</text>
<text x="500.9" y="477.9">D6</text>
<text x="598" y="477.9">Pin 2</text>
<text x="598" y="474.4">Pin 1</text>
<text x="240" y="481.1">D5</text>
<text x="240" y="484.6">D4</text>
<text x="367" y="482.9">D4</text>
<text x="427.6" y="481.1">WE (SAVE EEPROM)</text>
<text x="427.9" y="484.6">OE (LOAD EEPROM)</text>
<text x="500.9" y="481.5">D5</text>
<text x="500.9" y="485">D4</text>
<text x="598" y="485">Pin 4</text>
<text x="598" y="481.5">Pin 3</text>
<text x="240" y="488.2">D3</text>
<text x="240" y="491.7">D2</text>
<text x="367" y="489.9">D2</text>
<text x="367" y="486.4">D3</text>
<text x="446.3" y="488.5">MAR OE</text>
<text x="500.9" y="488.5">D3</text>
<text x="240" y="495.2">D1</text>
<text x="367" y="497">D0</text>
<text x="367" y="493.5">D1</text>
<text x="500.9" y="492.1">D2</text>
<text x="500.9" y="495.6">D1</text>
<text x="240" y="498.8">D0</text>
<text x="500.9" y="499.1">D0</text>
</g>
<g font-size="3.2" fill="#f00">
<text x="347.7" y="155.2">28</text>
<text x="339.6" y="156.9">VCC</text>
<text x="343.7" y="225.4">VCC</text>
<text x="352.8" y="223.9">28</text>
</g>
<g font-size="3.2">
<text x="322.1" y="201">14</text>
<text x="327.6" y="202.8">GND</text>
<text x="317" y="276.9">14</text>
<text x="323.5" y="278.3">GND</text>
</g>
<text font-size="3.2" fill="#990" x="337.9" y="259.9" transform="rotate(-90 337.9 259.9)">AS6C6264</text>
</svg>
